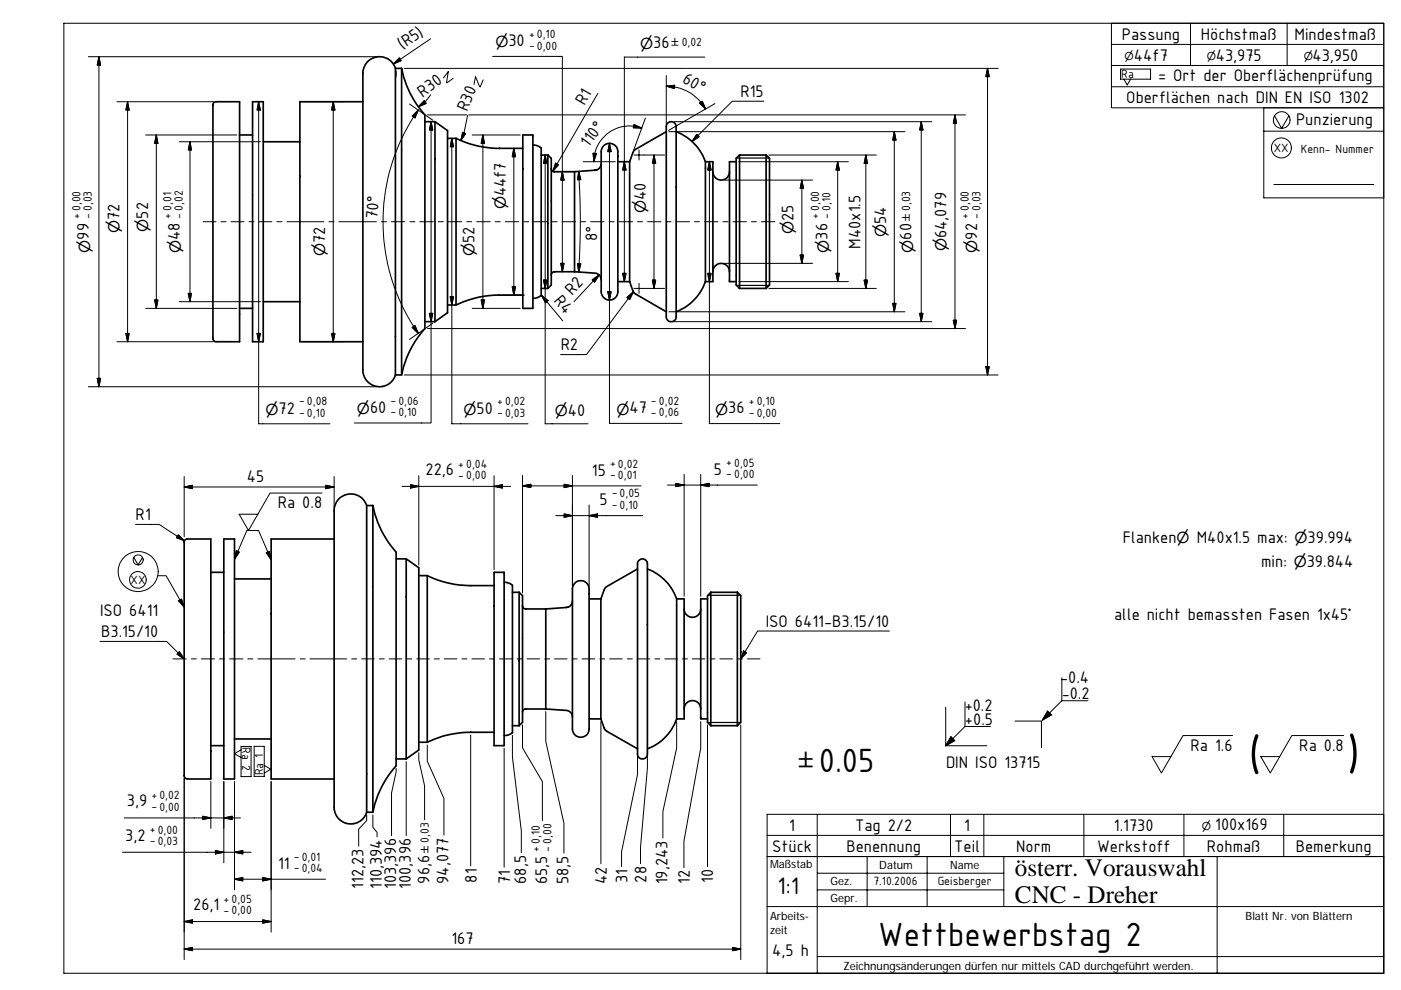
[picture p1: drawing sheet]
<svg xmlns="http://www.w3.org/2000/svg" width="297mm" height="210mm" viewBox="0 0 297 210" stroke-linecap="round" stroke-linejoin="round" font-family="sans-serif">
<g fill="none" stroke="#000" stroke-width=".36">
<path d="M83.8 14.5v65M85.2 14.5h-1.4a3.5 3.5 0 0 0-3.9-2.4 3.5 3.5 0 0 0-3 3.4v63a3.5 3.5 0 0 0 3 3.5 3.5 3.5 0 0 0 3.9-2.5M85.2 14.5a20.7 20.7 0 0 0 4.9 9.9v45.3a20.8 20.8 0 0 0-4.9 9.8h-1.4M85.2 14.5v65M45.4 21.7l.4-.1h5v50.9h-5.1l-.6-.6v-49.8zM50.8 28.6h2.7M53.5 21.6h2.3v50.9h-2.3zM55.8 30.1h7.8M76.9 21.6h-13.3v50.9h13.3M90.1 25.8h2.1M92.2 25.8v42.4M92.2 25.8l2.7 1.9v38.6l-2.7 1.9"/>
<path d="M94.9 29.3h1.8M96.7 29.3a21 21 0 0 0 9.2 2.2h4.9M96.7 29.3v35.4M110.8 28.6h2.2v36.8h-2.2zM113 30.8l.9 .1 .8 .5v31.2l-.8 .5-.9 .2M114.7 32.9h1.5M116.2 32.9v28.3M116.2 32.9l.7 .7v26.8l-.7 .8M116.9 35.7l.1 .5 .4 .2h4.4M121.8 36.4v21.2M127.5 34.7a1.39 1.39 0 0 1-1.3 1.4l-4.4 .3M128.1 30.8a1.78 1.78 0 0 1 1.9-.2 1.78 1.78 0 0 1 1 1.6v29.6a1.77 1.77 0 0 1-1.8 1.8 1.77 1.77 0 0 1-1.7-1.8v-29.6l.2-.8z"/>
<path d="M131 34.3h2.5M133.5 34.3v25.4M141.3 27.9l-6.8 4-1 2.4M141.6 26.1a1.05 1.05 0 0 1 1.1-.2 1.05 1.05 0 0 1 .7 1v40.3a1.05 1.05 0 0 1-1.1 1 1.05 1.05 0 0 1-1-1v-40.6zM143.4 27.9a10.8 10.8 0 0 1 6.2 6.4h1.5v25.4h-1.5M149.6 34.3v25.4M151.1 36.4a1.76 1.76 0 0 0 1.8 1.8 1.76 1.76 0 0 0 1.8-1.8M156.1 34.3h-1.4v25.4h1.4M156.8 32.9l-.7 .7v26.8l.7 .8M156.8 32.9v28.3M156.8 32.9h5.6M162.4 32.9v28.3"/>
<path d="M162.4 32.9l.7 .7v26.8l-.7 .8M121.8 57.6h-4.4l-.4 .3-.1 .4M121.8 57.6l4.4 .3a1.39 1.39 0 0 1 1.3 1.4M131 59.7h2.5M133.5 59.7l1 2.4 6.8 4M149.6 59.7a10.8 10.8 0 0 1-6.2 6.4M151.1 57.6a1.76 1.76 0 0 1 1.8-1.7 1.76 1.76 0 0 1 1.8 1.7M50.8 65.4h2.7M55.8 64h7.8M90.1 68.2h2.1M110.8 62.6h-4.9a20.6 20.6 0 0 0-9.2 2.1h-1.8M114.7 61.2h1.5"/>
<path d="M156.8 61.2h5.6M39.3 114.4l.3-.1h5.1v50.9h-5l-.4-.2-.3-.4v-49.8zM47.5 114.3h2.2v50.9h-2.2zM70.8 114.3h-13.3v50.9h13.3M77.7 107.2v65M79.1 107.2h-1.4a3.5 3.5 0 0 0-3.9-2.4 3.5 3.5 0 0 0-3 3.5v62.9a3.5 3.5 0 0 0 3 3.4 3.5 3.5 0 0 0 3.9-2.4M79.1 107.2a20.9 20.9 0 0 0 4.9 9.9v45.3a20.8 20.8 0 0 0-4.9 9.8h-1.4M79.1 107.2v65M84 118.5h2.1M86.1 118.5v42.4M86.1 118.5l2.7 1.9v38.6l-2.7 1.9M135.5 118.8a1.05 1.05 0 0 1 1.1-.2 1.05 1.05 0 0 1 .7 1v40.3a1.05 1.05 0 0 1-1.1 1 1.05 1.05 0 0 1-1-1v-40.5z"/>
<path d="M44.7 121.3h2.8M49.7 122.7h7.8M88.8 122h1.8M90.6 122a21 21 0 0 0 9.2 2.2h5M90.6 122v35.4M104.8 121.3h2.1v36.8h-2.1zM106.9 123.4l1.2 .3 .5 .4v31.2l-.8 .5-.9 .2M108.6 125.6h1.5M110.1 125.6v28.3M110.1 125.6l.7 .7v26.8l-.7 .8M110.8 128.4v.3l.5 .4h4.4M115.7 129.1v21.2"/>
<path d="M121.4 127.4a1.39 1.39 0 0 1-1.3 1.4l-4.4 .3M121.9 123.7a1.75 1.75 0 0 1 1.9-.5 1.75 1.75 0 0 1 1.1 1.7v29.7a1.77 1.77 0 0 1-1.8 1.7 1.77 1.77 0 0 1-1.7-1.7v-29.7l.1-.6zM124.9 127h2.5M127.4 127v25.4M135.2 120.6l-6.8 4-1 2.4M137.3 120.6a10.6 10.6 0 0 1 6.2 6.4h1.6v25.4h-1.6M143.5 127v25.4M145.1 129.1a1.76 1.76 0 0 0 1.7 1.8 1.76 1.76 0 0 0 1.8-1.8M150 127h-1.4v25.4h1.4M150.7 125.6l-.7 .7v26.8l.7 .8M150.7 125.6v28.3M150.7 125.6h5.6"/>
<path d="M156.3 125.6v28.3M156.3 125.6l.8 .7v26.8l-.8 .8M44.7 158.1h2.8M49.7 156.7h7.8M104.8 155.3h-5a21.3 21.3 0 0 0-9.2 2.1h-1.8M108.6 153.9h1.5M115.7 150.3h-4.4l-.5 .4v.3M115.7 150.3l4.4 .3a1.37 1.37 0 0 1 1.3 1.4M124.9 152.4h2.5M127.4 152.4l.8 2.1 .3 .5 6.7 3.8M143.5 152.4a10.5 10.5 0 0 1-6.2 6.4M145.1 150.3a1.76 1.76 0 0 1 1.7-1.8 1.76 1.76 0 0 1 1.8 1.8"/>
<path d="M150.7 153.9h5.6M84 160.9h2.1"/>
</g>
<path d="M156.2 33.5h6.9M156.2 60.5h6.9M150.1 126.2h6.9M150.1 153.2h6.9" fill="none" stroke="#000" stroke-width=".25"/>
<g fill="#000" stroke="#000" stroke-width=".21">
<path d="M21 12l.3 1.8h-.7zM84.7 12.3l.3 .6-1.6 .7zM141.3 18.3l1.7-.2v.7zM209.4 14.5l.3 1.8h-.7zM27 21.6l.4 1.7h-.7zM33.1 28.6l.4 1.8h-.7zM40.3 30.1l.3 1.7h-.7zM54.8 21.6l.4 1.7h-.7zM70.7 21.6l.3 1.7h-.7zM87.4 24.6l1.3-1.3-.7 1.7zM90 21.3l.4 .6-1.7 .7zM91.4 25.8l.4 1.8h-.8z"/>
<path d="M95.8 29.3l.4 1.8h-.7zM98.1 28l.6 .3-1 1.5zM102.4 28.6l.3 1.8h-.7zM108.9 31.5l.4 1.7h-.7zM115.6 32.9l.3 1.7h-.7zM117.8 34.6l.6 .3-1.2 1.4zM119.2 36.4l.4 1.8h-.7zM122.7 36.3l.4 1.8h-.7zM125.7 32.5l.7 .1-.5 1.7zM129.2 30.4l.4 1.8h-.7zM132.4 34.3l.3 1.7h-.7zM134.4 26.4l1.7 .8-1.8-.1z"/>
<path d="M138.7 32.9l.3 1.7h-.7zM147.7 28.5l.5 .5-1.5 1zM148.3 21.9l.6-.4 .7 1.6zM150.4 34.3l.4 1.7h-.8zM170 38.2l.4 1.7h-.8zM177.6 34.3l.4 1.7h-.8zM183.6 32.9l.3 1.7h-.7zM189.6 27.9l.4 1.8h-.7zM195.3 25.8l.4 1.8h-.7zM202.5 24.4l.3 1.7h-.7zM115.2 59.4h.7l-.3 1.8zM118.9 55.8h.7l-.4 1.8z"/>
<path d="M122.4 55.9h.7l-.4 1.8zM125.6 59.3l1.4-1-.9 1.5zM132 58h.7l-.3 1.7zM138.3 59.4h.7l-.3 1.8zM150 58h.8l-.4 1.7zM169.6 54.1h.8l-.4 1.7zM177.2 58h.8l-.4 1.7zM183.2 59.4h.7l-.3 1.8zM26.7 70.7h.7l-.4 1.8zM32.8 63.6h.7l-.4 1.8zM39.9 62.2h.7l-.3 1.8zM54.5 70.7h.7l-.4 1.8z"/>
<path d="M70.3 70.7h.7l-.3 1.8zM87.4 69.4l.6-.4 .7 1.7zM91 66.4h.8l-.4 1.8zM95.5 62.9h.7l-.4 1.8zM102 63.6h.7l-.3 1.8zM108.6 60.8h.7l-.4 1.8zM114.8 62.6l1.4 1.1-.5 .5zM128.9 61.8h.7l-.4 1.8zM132.9 63.1l1.4-1.2-.8 1.6zM189.3 64.3h.7l-.4 1.8zM195 66.4h.7l-.4 1.8zM202.1 67.9h.7l-.3 1.8z"/>
<path d="M209 77.7h.7l-.3 1.8zM20.6 80.2h.7l-.3 1.8zM37.8 113.4l1.3 1.3-1.7-.7zM39 103.3l1.8-.4v.7zM50.1 116.8l.6 .3-1 1.5zM56.5 117.2l.6-.3 .4 1.8zM69.1 102.9l1.7 .4-1.7 .3zM87 102.8l1.8 .3-1.8 .4zM104.8 103.1l1.7-.3v.7zM110.8 103l1.7-.3v.7zM119.6 109l1.8 .3-1.8 .4zM119.6 102.7l1.8 .3-1.8 .4z"/>
<path d="M124.9 109.3l1.8-.3v.7zM143.3 102.5l1.8 .3-1.8 .4zM148.6 102.8l1.7-.3v.7zM38 138.2l1 1.5-1.5-1zM37.9 127.4l.6-.4 .5 1.7zM157.7 138l.6 .4-1.2 1.3zM201.6 156.2l.8 .8-1.9 1.1zM222.1 150.8l.8 .8-1.9 1.1zM42.9 173.1l1.8 .3-1.8 .4zM47.5 173.4l1.7-.3v.7zM39 195.4l1.8-.4v.7zM45.7 180.3l1.8 .4-1.8 .4z"/>
<path d="M49.7 180.7l1.8-.4v.8zM49.7 186.4l1.8-.3v.7zM55.7 186.1l1.8 .3-1.8 .4zM55.7 195l1.8 .4-1.8 .3zM39 201.2l1.8-.3v.7zM155.3 200.9l1.8 .3-1.8 .4z"/>
</g>
<g fill="none" stroke="#000" stroke-width=".21">
<path d="M13.5 4.9h279.9v201.5h-279.9zM18.7 12h61.2M21 12l.3 1.8h-.7zM21 12v70M84 15v.7l-.2 1M84.7 12.3l.3 .6-1.6 .7zM85.7 14.5h59.8M91.3 8.2l-7.9 5.4M94 16.5l1.1-1.3-.4 2.3M96.1 16.6l-1.3 1M100.5 17.9l.3-1.6 .9 2.1M102.4 16.9l-.6 1.5"/>
<path d="M104.5 12h14.7v45.6M126.8 19.8l-9.6 16.5M141.3 18.3l1.7-.2v.7zM141.3 18.3a9.5 9.5 0 0 1 6.5 2.5l.8 .9 1 1.4M141.3 16v10.3M145.6 14.5h66M149.4 12.1h-17v47.6M209.4 14.5l.3 1.8h-.7zM209.4 14.5v65M235.6 4.9h57.8v9h-57.8zM235.6 13.9h57.8v9h-57.8zM235.6 9.4h57.8"/>
<path d="M235.6 18.4h57.8M237.6 14.6h6.3v2.2h-6.3zM238.3 16.8l.7 1.2 .7-1.2M252.4 4.9v9M272.9 4.9v9M24.8 21.6h20.5M27 21.6l.4 1.7h-.7zM27 21.6v50.9M30.9 28.6h19.3M33.1 28.6l.4 1.8h-.7zM33.1 28.6v36.8M38 30.1h17.2"/>
<path d="M40.3 30.1l.3 1.7h-.7zM40.3 30.1v33.9M54.8 21.6l.4 1.7h-.7zM54.8 21.6v68.3h15.2M64.2 21.6h8.7M70.7 21.6l.3 1.7h-.7zM70.7 21.6v50.9M86.8 22.1l5 3.4M87.4 24.6l1.3-1.3-.7 1.7zM88.7 23.3a41.3 41.3 0 0 0 0 47.4M90 21.3l.4 .6-1.7 .7zM90.7 24.4h8.3"/>
<path d="M91.3 20.1l-1.2 1.5-1.4 1M91.4 25.8l.4 1.8h-.8zM91.4 25.8v63.9h-16.3M95.8 29.3l.4 1.8h-.7zM95.8 29.3v60.6h16.1M98.1 28l.6 .3-1 1.5zM99.1 24.5l-.7 3.7-.7 1.6M99.4 24.4h105.3M100.1 28.6h10.2M102.4 28.6l.3 1.8h-.7zM102.4 28.6v36.8M108.9 31.5l.4 1.7h-.7z"/>
<path d="M108.9 31.5v31.1M115.6 32.9l.3 1.7h-.7zM115.6 32.9v57h9.1M117 36.4h.5M117.8 34.6l.6 .3-1.2 1.4zM118 36.4h3.2M119.2 36.4l.4 1.8h-.7zM122.7 36.3l.4 1.8h-.7zM122.7 36.3a165.5 165.5 0 0 1 0 21.4M123.7 34.3h6.7M125.7 32.5l.7 .1-.5 1.7zM129.2 30.4l.4 1.8h-.7z"/>
<path d="M129.2 30.4v59.4h15.4M132.4 34.3l.3 1.7h-.7zM134.4 26.4l1.7 .8-1.8-.1zM134.4 32.9h6.5M135.5 31.8v2.1M136.1 27.2a7.5 7.5 0 0 0-5-.1 7.8 7.8 0 0 0-5 5.4l-.2 1.8M136.8 25l-2.5 6.9M138.7 32.9l.3 1.7h-.7zM138.7 32.9v28.3M141.8 27.9h50.1M142.9 25.8h54.7M147.7 28.5l.5 .5-1.5 1z"/>
<path d="M148.3 21.9l.6-.4 .7 1.6zM150.4 34.3l.4 1.7h-.8zM150.4 34.3v55.5h14.9M151.6 22l-9.9 5.6M153.5 38.2h18.8M156.7 34.3h23.2M162 21.5h-6.7l-8.6 8.5M163 32.9h22.8M170 38.2l.4 1.7h-.8zM170 38.2v17.6M177.6 34.3l.4 1.7h-.8zM177.6 34.3v25.4"/>
<path d="M183.6 32.9l.3 1.7h-.7zM183.6 32.9v28.3M189.6 27.9l.4 1.8h-.7zM189.6 27.9v38.2M195.3 25.8l.4 1.8h-.7zM195.3 25.8v42.4M202.5 24.4l.3 1.7h-.7zM202.5 24.4v45.3M267.9 27.8h25.5M270.1 39.1h21.2M270.2 24.6l1.5 2.6 1.6-2.6M293.4 22.9h-25.5v19.1h25.5"/>
<path d="M43.1 47h2.7M46.9 47h1M49 47h2.7M52.8 47h1.1M54.9 47h2.7M58.7 47h1.1M60.9 47h7.8M69.7 47h1.1M71.8 47h8M80.9 47h1M83 47h2.8M86.9 47h1"/>
<path d="M89 47h2.9M92.9 47h1.1M95.1 47h2.8M99 47h1M101.1 47h2.8M105 47h1.1M107.1 47h2.9M111 47h1.1M113.1 47h2.9M115.2 59.4h.7l-.3 1.8zM117.1 47h1M118.9 55.8h.7l-.4 1.8z"/>
<path d="M119.2 47h2.8M122.4 55.9h.7l-.4 1.8zM123.1 47h1.1M125.2 47h2.9M125.6 59.3l1.4-1-.9 1.5zM127 58.3l-5.3 5.6M129.1 47h1.1M131.3 47h2.8M132 58h.7l-.3 1.7zM135.2 47h1M137.3 47h2.8M138.3 59.4h.7l-.3 1.8z"/>
<path d="M141.2 47h1.1M143.3 47h2.9M147.3 47h1M149.4 47h2.8M150 58h.8l-.4 1.7zM153.3 47h1M153.5 55.8h18.8M155.4 47h2.8M156.7 59.7h23.2M159.3 47h1.1M161.4 47h2.9M169.6 54.1h.8l-.4 1.7z"/>
<path d="M177.2 58h.8l-.4 1.7zM183.2 59.4h.7l-.3 1.8zM24.8 72.5h20.5M26.7 70.7h.7l-.4 1.8zM30.9 65.4h19.3M32.8 63.6h.7l-.4 1.8zM38 64h17.2M39.9 62.2h.7l-.3 1.8zM54.5 70.7h.7l-.4 1.8zM64.2 72.5h8.7M70.3 70.7h.7l-.3 1.8zM85.7 79.5h125.9"/>
<path d="M87.4 69.4l.6-.4 .7 1.7zM90.7 69.7h114M91 66.4h.8l-.4 1.8zM91.8 68.5l-5 3.5M95.5 62.9h.7l-.4 1.8zM100.1 65.4h10.2M102 63.6h.7l-.3 1.8zM106.5 62.6h4.7M108.6 60.8h.7l-.4 1.8zM114.8 62.6l1.4 1.1-.5 .5zM114.8 62.6l4.5 5.4M128.9 61.8h.7l-.4 1.8z"/>
<path d="M132.9 63.1l1.4-1.2-.8 1.6zM134.3 61.9l-9.9 13.3h-5.6M134.4 61.2h6.5M135.5 60.1v2.1M141.8 66.1h50.1M142.9 68.2h54.7M163 61.2h22.8M189.3 64.3h.7l-.4 1.8zM195 66.4h.7l-.4 1.8zM202.1 67.9h.7l-.3 1.8zM209 77.7h.7l-.3 1.8zM18.7 82h61.2"/>
<path d="M20.6 80.2h.7l-.3 1.8zM28.4 118.2l.9 1.6 .9-1.6M28.7 111.2h5l5.4 3.5M37.8 113.4l1.3 1.3-1.7-.7zM39 103.3l1.8-.4v.7zM39 101v12.8M39 103.3h31.8M50.1 116.8l.6 .3-1 1.5zM52.6 112.5h2.2l2.7 6.2M54.1 112.5h-1.8l-2.6 6.1M56.5 117.2l.6-.3 .4 1.8zM68.3 104.5h-11l-4.6 8-2-3.5h4"/>
<path d="M69.1 102.9l1.7 .4-1.7 .3zM70.8 101v6.7M85.3 103.1h23M87 102.8l1.8 .3-1.8 .4zM88.8 100.9v18.9M104.8 103.1l1.7-.3v.7zM104.8 100.9v19.9M110.8 103l1.7-.3v.7zM110.8 103h25.1M110.8 100.8v24.9M117.8 109.3h18.4M119.6 109l1.8 .3-1.8 .4z"/>
<path d="M119.6 102.7l1.8 .3-1.8 .4zM121.4 100.8v23.5M124.9 109.3l1.8-.3v.7zM124.9 107.1v17.2M141.5 102.8h19.1M143.3 102.5l1.8 .3-1.8 .4zM145.1 100.6v25.8M148.6 102.8l1.7-.3v.7zM148.6 100.6v25.8M21.2 136h14.1l3.7 3.6-1-1.4-.5 .5 1.4 .9M33.4 122.1h1.8l3.8 6.6M36.7 139.7h2.8"/>
<path d="M37.9 127.4l.6-.4 .5 1.7zM40.6 139.7h1M42.7 139.7h2.8M46.5 139.7h1.1M48.7 139.7h2.8M52.5 139.7h1.1M54.7 139.7h7.9M63.6 139.7h1.1M65.7 139.7h7.8M74.6 139.7h1M76.7 139.7h2.7M80.4 139.7h1.1"/>
<path d="M82.5 139.7h2.7M86.3 139.7h1M88.4 139.7h2.6M92.1 139.7h1.1M94.2 139.7h2.7M97.9 139.7h1.1M100.1 139.7h2.6M103.8 139.7h1M105.9 139.7h2.7M109.6 139.7h1.1M111.7 139.7h2.7M115.5 139.7h1"/>
<path d="M117.6 139.7h2.6M121.3 139.7h1.1M123.4 139.7h2.7M127.2 139.7h1M129.3 139.7h2.6M133 139.7h1.1M135.1 139.7h2.7M138.9 139.7h1M140.9 139.7h2.7M144.7 139.7h1.1M146.8 139.7h2.7M150.5 139.7h1.1"/>
<path d="M152.6 139.7h2.7M156.4 139.7h1M157.1 139.6l.6-1.6 .6 .4-1.2 1.2M158.5 139.7h2.6M188.6 133.8h-28l-3.5 5.8M51.1 158.3h2.1v6.4h-2.1zM51.1 159l-1.4 .8 1.4 .8M53.9 158.2h2.1v6.4h-2.1zM88.8 159.6v1.5l1.2 5.5v7.2M90.6 157.9v3.5l3.5 7.9v7.7M99.8 155.8v27.8M106.9 158.6v25.3"/>
<path d="M108.6 155.9v4.6l1.9 15.6v4.7M110.8 153.7v4.9l4.2 7.1v8.3M115.7 150.9v6.3l3.9 17.4v6.3M127.4 153v30.1M137.3 159.4v3.4l-1.5 16.8v3.5M143.5 153v5.6l-3 13.5v5.6M148.6 153v5.6l-3.6 19.7v5.7M150 153.7v30M157.1 153.7v49.8M200.5 158.1h8.7M200.5 149.9v8.2M201.6 156.2l.8 .8-1.9 1.1z"/>
<path d="M204.6 154h5.4M204.6 148.8v5.2M204.6 154l-4.1 4.1M215.2 152.9h5.6v5.7M222.1 150.8l.8 .8-1.9 1.1zM225.1 148.6h5.6M225.1 143.7v4.9M225.1 148.6l-4.1 4.1M261.3 156h-10.5l-4.6 7.9-1.9-3.5h4M284.9 156h-11l-4.6 7.9-2-3.5h4M26.3 173.4h24.7M39 165v38.5"/>
<path d="M42.9 173.1l1.8 .3-1.8 .4zM44.7 165.7v9.9M47.5 173.4l1.7-.3v.7zM47.5 165.7v17.2M49.7 165.7v23M56 162.3l1.4 .8-1.4 .8M57.5 165.7v31.9M77.7 172.8v1.2l-1.7 1.8v3.6M79.1 172.8v2.6l.8 1.1v.9M84 162.9v.8l-1 4.4v9.1M86.1 161.5v15.6M135.2 160.4v3.8l-3.4 16.4v3.1"/>
<path d="M162.6 172.7h130.8v8.9h-130.8zM162.6 177.1h130.8M173.3 172.7v33.7M201.5 172.7v8.9M208.6 172.7v8.9M229.8 172.7v8.9M251 172.7v8.9M272.2 172.7v8.9M26 180.7h27.3M39 195.4l1.8-.4v.7zM39 195.4h18.5M45.7 180.3l1.8 .4-1.8 .4z"/>
<path d="M49.7 180.7l1.8-.4v.8zM49.7 186.4l1.8-.3v.7zM49.7 186.4h19.3M55.7 186.1l1.8 .3-1.8 .4zM55.7 195l1.8 .4-1.8 .3zM162.6 192.2h130.7M173.3 188.7h39.5M173.3 185.1h39.5M183.9 181.6v10.6M196.6 181.6v10.6M212.8 181.6v10.6M258.1 181.6v24.8"/>
<path d="M293.4 181.6h-130.8v24.8M39 201.2l1.8-.3v.7zM39 201.2h118.1M155.3 200.9l1.8 .3-1.8 .4zM173.3 202.8h120.1"/>
<circle cx="271.7" cy="31.3" r="2.12"/>
<circle cx="271.7" cy="25.4" r="1.77"/>
<circle cx="29.3" cy="118.7" r="1.06"/>
<circle cx="29.2" cy="123" r="1.77"/>
<circle cx="29.3" cy="121.2" r="4.2"/>
</g>
<g font-size="11">
<text x="264.7" y="163.4">(</text>
<text x="285.5" y="163.3">)</text>
</g>
<g font-size="7.7">
<text x="173.6" y="163.7">0.05</text>
<text x="186.2" y="200.6">Wettbewerbstag 2</text>
</g>
<text font-size="5.5" x="164.8" y="189.5">1:1</text>
<g font-size="5.3">
<text x="215.2" y="185.8">österr. Vorauswahl</text>
<text x="215.2" y="191.4">CNC - Dreher</text>
</g>
<text font-size="4.6" x="169.4" y="162.8">±</text>
<g font-size="3.8">
<text x="85.4" y="10.6" transform="rotate(-34 85.4 10.6)">(R5)</text>
<text x="107.8" y="9.8">30</text>
<text x="138.5" y="10.1">36</text>
<text x="237.8" y="8.4">Passung</text>
<text x="254.6" y="8.4">Höchstmaß</text>
<text x="274.5" y="8.4">Mindestmaß</text>
<text x="144.5" y="17.4" transform="rotate(30 144.5 17.4)">60°</text>
<text x="240.4" y="12.9">44f7</text>
<text x="245.5" y="17.3">= Ort der Oberflächenprüfung</text>
<text x="257.8" y="12.9">43,975</text>
<text x="278.3" y="12.9">43,950</text>
<text x="89.6" y="20.7" transform="rotate(-36 89.6 20.7)">R30</text>
<text x="99" y="23.8" transform="rotate(-67 99 23.8)">R30</text>
<text x="123.9" y="22.5" transform="rotate(-60 123.9 22.5)">R1</text>
<text x="157" y="20.6">R15</text>
<text x="238.8" y="21.9">Oberflächen nach DIN EN ISO 1302</text>
<text x="274.8" y="26.6">Punzierung</text>
<text x="124.8" y="31.4" transform="rotate(-53 124.8 31.4)">110°</text>
<text x="107.2" y="41.6" transform="rotate(-90 107.2 41.6)">44f7</text>
<text x="25.3" y="46.6" transform="rotate(-90 25.3 46.6)">72</text>
<text x="31.4" y="46.3" transform="rotate(-90 31.4 46.3)">52</text>
<text x="80" y="46.5" transform="rotate(-86 80 46.5)">70°</text>
<text x="136.9" y="42.4" transform="rotate(-90 136.9 42.4)">40</text>
<text x="168.3" y="46.8" transform="rotate(-90 168.3 46.8)">25</text>
<text x="187.9" y="47.5" transform="rotate(-90 187.9 47.5)">54</text>
<text x="18.8" y="50.8" transform="rotate(-90 18.8 50.8)">99</text>
<text x="38.1" y="50.9" transform="rotate(-90 38.1 50.9)">48</text>
<text x="68.9" y="51.6" transform="rotate(-90 68.9 51.6)">72</text>
<text x="100.6" y="51.6" transform="rotate(-90 100.6 51.6)">52</text>
<text x="126.6" y="51.2" transform="rotate(-89 126.6 51.2)">8°</text>
<text x="175.4" y="50.8" transform="rotate(-90 175.4 50.8)">36</text>
<text x="182.4" y="52.7" transform="rotate(-90 182.4 52.7)">M40x1.5</text>
<text x="193.3" y="50.8" transform="rotate(-90 193.3 50.8)">60</text>
<text x="200.7" y="50.5" transform="rotate(-90 200.7 50.5)">64,079</text>
<text x="207.2" y="50.8" transform="rotate(-90 207.2 50.8)">92</text>
<text x="117.3" y="63.8" transform="rotate(50 117.3 63.8)">R4</text>
<text x="121.3" y="62.7" transform="rotate(-47 121.3 62.7)">R2</text>
<text x="118.9" y="74.3">R2</text>
<text x="59.1" y="87.7">72</text>
<text x="78.5" y="87.5">60</text>
<text x="101" y="87.7">50</text>
<text x="120.4" y="88.1">40</text>
<text x="133.5" y="87.6">47</text>
<text x="154.4" y="87.7">36</text>
<text x="90.2" y="100.7">22,6</text>
<text x="125.5" y="100.9">15</text>
<text x="151.4" y="100.7">5</text>
<text x="52.4" y="102.1">45</text>
<text x="58.9" y="107.8">Ra 0.8</text>
<text x="127.1" y="107.1">5</text>
<text x="28.8" y="110.3">R1</text>
<text x="238.1" y="115.2">Flanken</text>
<text x="253.7" y="115.2">M40x1.5 max:</text>
<text x="277.2" y="115.2">39.994</text>
<text x="267.4" y="120.1">min:</text>
<text x="277.1" y="120.1">39.844</text>
<text x="21.2" y="130.7">ISO 6411</text>
<text x="236.2" y="131.5">alle nicht bemassten Fasen 1x45</text>
<text x="21.5" y="135.1">B3.15/10</text>
<text x="162.4" y="132.9">ISO 6411-B3.15/10</text>
<text x="224.8" y="144.9">-0.4</text>
<text x="225.1" y="148.2">-0.2</text>
<text x="204.5" y="150.7">+0.2</text>
<text x="204.6" y="153.7">+0.5</text>
<text x="252.4" y="159.2">Ra 1.6</text>
<text x="275.5" y="159.2">Ra 0.8</text>
<text x="200.6" y="162.8">DIN ISO 13715</text>
<text x="26.9" y="171">3,9</text>
<text x="26.6" y="178.3">3,2</text>
<text x="167.3" y="176.1">1</text>
<text x="181.3" y="176.1">Tag 2/2</text>
<text x="204.4" y="176.1">1</text>
<text x="236.2" y="176.1">1.1730</text>
<text x="257.6" y="176">100x169</text>
<text x="58.9" y="184.2">11</text>
<text x="163.7" y="180.6">Stück</text>
<text x="179.4" y="180.6">Benennung</text>
<text x="202.3" y="180.6">Teil</text>
<text x="215.5" y="180.6">Norm</text>
<text x="232.6" y="180.6">Werkstoff</text>
<text x="255.9" y="180.6">Rohmaß</text>
<text x="274.8" y="180.6">Bemerkung</text>
<text x="77.1" y="188.5" transform="rotate(-90 77.1 188.5)">112,23</text>
<text x="81" y="188.5" transform="rotate(-90 81 188.5)">110,394</text>
<text x="84" y="188.5" transform="rotate(-90 84 188.5)">103,396</text>
<text x="87.1" y="188.4" transform="rotate(-90 87.1 188.4)">100,396</text>
<text x="91" y="187.3" transform="rotate(-90 91 187.3)">96,6</text>
<text x="95.1" y="187.3" transform="rotate(-90 95.1 187.3)">94,077</text>
<text x="101.1" y="187.1" transform="rotate(-90 101.1 187.1)">81</text>
<text x="108.1" y="187.4" transform="rotate(-90 108.1 187.4)">71</text>
<text x="111.5" y="187.4" transform="rotate(-90 111.5 187.4)">68,5</text>
<text x="116" y="187.5" transform="rotate(-90 116 187.5)">65,5</text>
<text x="120.6" y="187.5" transform="rotate(-90 120.6 187.5)">58,5</text>
<text x="128.6" y="187.4" transform="rotate(-90 128.6 187.4)">42</text>
<text x="133.1" y="187.3" transform="rotate(-90 133.1 187.3)">31</text>
<text x="137.1" y="187.1" transform="rotate(-90 137.1 187.1)">28</text>
<text x="141.5" y="187.5" transform="rotate(-90 141.5 187.5)">19,243</text>
<text x="146.3" y="187.5" transform="rotate(-90 146.3 187.5)">12</text>
<text x="151.2" y="187.3" transform="rotate(-90 151.2 187.3)">10</text>
<text x="41" y="193">26,1</text>
<text x="95.7" y="200.1">167</text>
<text x="163.7" y="202.7">4,5 h</text>
</g>
<g font-size="3.2">
<text x="105" y="10.1">⌀</text>
<text x="135.7" y="10.4">⌀</text>
<text x="107.2" y="44.4" transform="rotate(-90 107.2 44.4)">⌀</text>
<text x="136.9" y="45.2" transform="rotate(-90 136.9 45.2)">⌀</text>
<text x="19.1" y="53.6" transform="rotate(-90 19.1 53.6)">⌀</text>
<text x="25.3" y="49.4" transform="rotate(-90 25.3 49.4)">⌀</text>
<text x="31.4" y="49.1" transform="rotate(-90 31.4 49.1)">⌀</text>
<text x="38.4" y="53.7" transform="rotate(-90 38.4 53.7)">⌀</text>
<text x="168.3" y="49.6" transform="rotate(-90 168.3 49.6)">⌀</text>
<text x="175.7" y="53.6" transform="rotate(-90 175.7 53.6)">⌀</text>
<text x="187.9" y="50.3" transform="rotate(-90 187.9 50.3)">⌀</text>
<text x="193.6" y="53.6" transform="rotate(-90 193.6 53.6)">⌀</text>
<text x="200.7" y="53.3" transform="rotate(-90 200.7 53.3)">⌀</text>
<text x="207.2" y="53.6" transform="rotate(-90 207.2 53.6)">⌀</text>
<text x="68.9" y="54.4" transform="rotate(-90 68.9 54.4)">⌀</text>
<text x="100.6" y="54.4" transform="rotate(-90 100.6 54.4)">⌀</text>
<text x="56.3" y="87.9">⌀</text>
<text x="75.7" y="87.8">⌀</text>
<text x="98.3" y="87.9">⌀</text>
<text x="117.6" y="88.1">⌀</text>
<text x="130.7" y="87.9">⌀</text>
<text x="151.6" y="87.9">⌀</text>
<text x="249.5" y="115.2">⌀</text>
<text x="274.5" y="115.2">⌀</text>
<text x="274.3" y="120.1">⌀</text>
<text x="285.9" y="131.5">°</text>
</g>
<g font-size="2.7">
<text x="112.2" y="10.3">-0,00</text>
<text x="112.2" y="8">+0,10</text>
<text x="144.5" y="9.8">0,02</text>
<text x="237.7" y="16.6">Ra</text>
<text x="270.1" y="32.3">XX</text>
<text x="275.8" y="32.4">Kenn- Nummer</text>
<text x="17" y="46.5" transform="rotate(-90 17 46.5)">+0,00</text>
<text x="19.3" y="46.5" transform="rotate(-90 19.3 46.5)">-0,03</text>
<text x="36.3" y="46.3" transform="rotate(-90 36.3 46.3)">+0,01</text>
<text x="38.6" y="46.3" transform="rotate(-90 38.6 46.3)">-0,02</text>
<text x="173.6" y="46.5" transform="rotate(-90 173.6 46.5)">+0,00</text>
<text x="175.9" y="46.5" transform="rotate(-90 175.9 46.5)">-0,10</text>
<text x="193" y="44.8" transform="rotate(-90 193 44.8)">0,03</text>
<text x="205.4" y="46.5" transform="rotate(-90 205.4 46.5)">+0,00</text>
<text x="207.7" y="46.5" transform="rotate(-90 207.7 46.5)">-0,03</text>
<text x="63.4" y="88.2">-0,10</text>
<text x="63.4" y="85.7">-0,08</text>
<text x="82.8" y="88">-0,10</text>
<text x="82.8" y="85.6">-0,06</text>
<text x="105.4" y="88.2">-0,03</text>
<text x="105.4" y="85.9">+0,02</text>
<text x="138" y="88.1">-0,06</text>
<text x="138" y="85.7">-0,02</text>
<text x="158.7" y="88.2">-0,00</text>
<text x="158.7" y="85.8">+0,10</text>
<text x="97.2" y="101.5">-0,00</text>
<text x="97.2" y="99.1">+0,04</text>
<text x="129.3" y="101.4">-0,01</text>
<text x="129.3" y="99">+0,02</text>
<text x="154" y="101.2">-0,00</text>
<text x="154" y="98.8">+0,05</text>
<text x="129.7" y="107.7">-0,10</text>
<text x="129.7" y="105.2">-0,05</text>
<text x="27.7" y="123.8">XX</text>
<text x="51.3" y="158.4" transform="rotate(90 51.3 158.4)">Ra 2</text>
<text x="55.8" y="164.4" transform="rotate(-90 55.8 164.4)">Ra 1</text>
<text x="32.1" y="171.7">-0,00</text>
<text x="32.1" y="169.4">+0,02</text>
<text x="31.8" y="179">-0,03</text>
<text x="31.8" y="176.7">+0,00</text>
<text x="90.9" y="178.7" transform="rotate(-90 90.9 178.7)">0,03</text>
<text x="62.3" y="184.7">-0,04</text>
<text x="62.3" y="182.3">-0,01</text>
<text x="114.4" y="180.6" transform="rotate(-90 114.4 180.6)">+0,10</text>
<text x="116.8" y="180.6" transform="rotate(-90 116.8 180.6)">-0,00</text>
<text x="47.4" y="191.4">+0,05</text>
<text x="185.2" y="187.7">7.10.2006</text>
<text x="198.8" y="187.7">Geisberger</text>
<text x="47.4" y="193.7">-0,00</text>
</g>
<g font-size="2.4">
<text x="163.3" y="184.1">Maßstab</text>
<text x="186.4" y="184.3">Datum</text>
<text x="201.5" y="184.3">Name</text>
<text x="176.1" y="187.6">Gez.</text>
<text x="176.1" y="191.2">Gepr.</text>
<text x="163.3" y="195">Arbeits-</text>
<text x="163.3" y="198">zeit</text>
<text x="264.1" y="195">Blatt Nr. von Blättern</text>
<text x="178.9" y="205.6">Zeichnungsänderungen dürfen nur mittels CAD durchgeführt werden.</text>
</g>
<g font-size="2.3">
<text x="142.4" y="9.8">±</text>
<text x="238.4" y="12.8">⌀</text>
<text x="255.9" y="12.8">⌀</text>
<text x="276.4" y="12.7">⌀</text>
<text x="193" y="46.9" transform="rotate(-90 193 46.9)">±</text>
<text x="254.8" y="175.9">⌀</text>
<text x="90.9" y="180.8" transform="rotate(-90 90.9 180.8)">±</text>
</g>
</svg>
